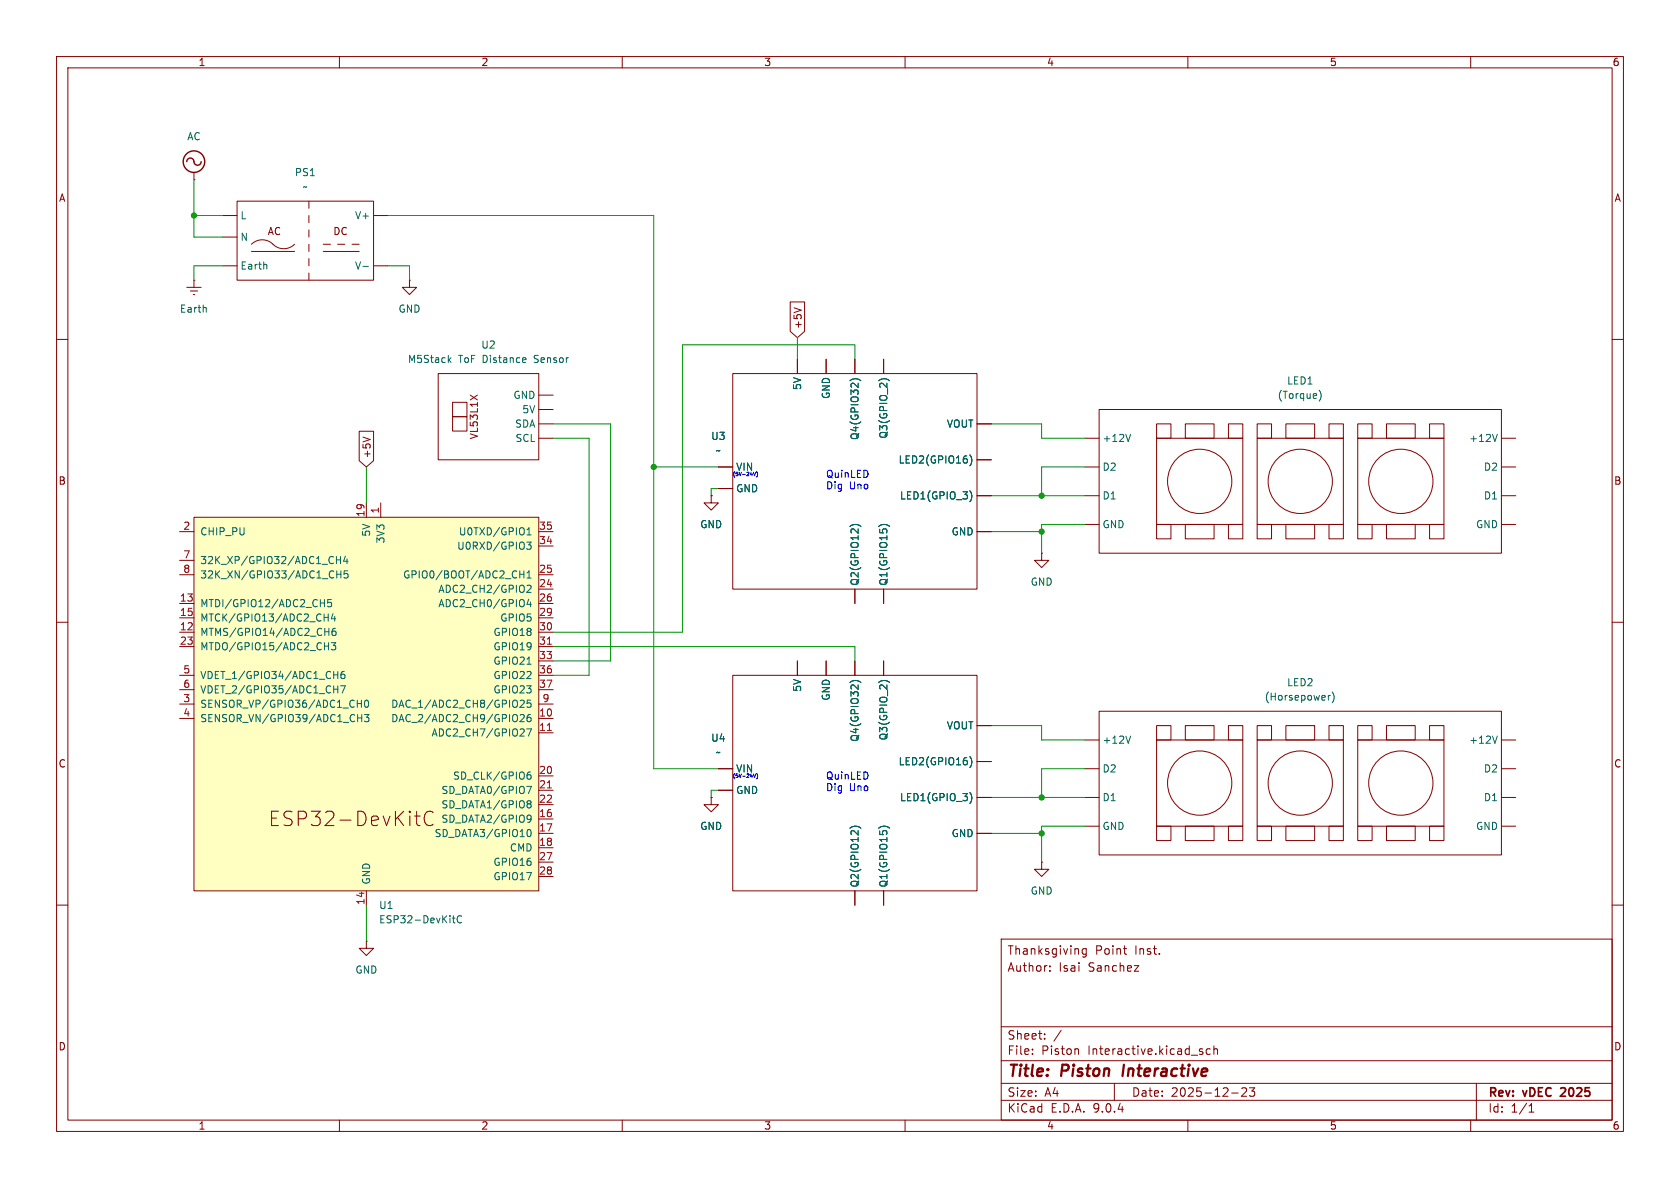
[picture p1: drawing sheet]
<svg xmlns="http://www.w3.org/2000/svg" width="297mm" height="210mm" viewBox="0 0 297 210" stroke-linecap="round" stroke-linejoin="round" font-family="sans-serif">
<g fill="none" stroke="#840000" stroke-width=".18">
<path d="M10 10h277v190h-277zM12 12h273v186h-273zM60 10v2M110 10v2M160 10v2M210 10v2M260 10v2M34.3 31.8h.1M34.3 30.5v1.3M39.4 38.1h2.5M41.9 35.6h24.1v13.9h-24.1zM54.6 35.6v1.2"/>
<path d="M54.6 38.1v1.3M66 38.1h2.6M33 50.8h2.6M33.7 51.4h1.2M34.2 52.1h.2M34.3 49.5h.1M34.3 49.5v1.3M39.4 41.9h2.5M39.4 47h2.5M44.4 43.2a2.81 2.81 0 0 1 4.2 .3 2.69 2.69 0 0 0 3.5-.3M44.4 44.5h7.7M54.6 40.6v1.3"/>
<path d="M54.6 43.2v1.3M54.6 45.7v1.3M54.6 48.3v1.2M57.1 44.5h6.4M57.1 43.2h1.3M59.7 43.2h1.3M62.2 43.2h1.3M66 47h2.6M72.4 49.5v1.3h1.3l-1.3 1.3-1.3-1.3h1.3M72.4 49.5h.1M10 60h2M77.5 66h17.7v15.3h-17.7z"/>
<path d="M80 73.7h2.5v2.5h-2.5zM80 71.1h2.5v2.6h-2.5zM83.1 69.9l1.3 .8M84.4 69.9l-1.3 .8M95.2 74.9h2.6M95.2 77.5h2.6M95.2 72.4h2.6M95.2 69.9h2.6M129.5 66h43.2v38.1h-43.2zM141 63.5v2.5M146 63.5v2.5M151.1 63.5v2.5"/>
<path d="M156.2 63.5v2.5M172.7 74.9h2.6M191.8 77.5h2.5M194.3 72.4h71.1v25.4h-71.1zM204.5 77.5h15.2v15.2h-15.2zM204.5 74.9h2.5v2.6h-2.5zM209.5 74.9h5.1v2.6h-5.1zM217.2 74.9h2.5v2.6h-2.5zM222.2 77.5h15.3v15.2h-15.3zM222.2 74.9h2.6v2.6h-2.6zM227.3 74.9h5.1v2.6h-5.1zM234.9 74.9h2.6v2.6h-2.6z"/>
<path d="M240 77.5h15.3v15.2h-15.3zM240 74.9h2.6v2.6h-2.6zM245.1 74.9h5.1v2.6h-5.1zM252.7 74.9h2.6v2.6h-2.6zM265.4 77.5h2.6M285 60h2M125.7 87.6v1.3h1.3l-1.3 1.3-1.2-1.3h1.2M125.7 87.6h.1M127 82.6h2.5M127 86.4h2.5M172.7 81.3h2.6M172.7 87.6h2.6"/>
<path d="M172.7 94h2.6M184.1 97.8v1.3h1.3l-1.3 1.2-1.2-1.2h1.2M184.1 97.8h.1M191.8 82.6h2.5M191.8 87.6h2.5M191.8 92.7h2.5M204.5 92.7h2.5v2.6h-2.5zM209.5 92.7h5.1v2.6h-5.1zM217.2 92.7h2.5v2.6h-2.5zM222.2 92.7h2.6v2.6h-2.6zM227.3 92.7h5.1v2.6h-5.1zM234.9 92.7h2.6v2.6h-2.6z"/>
<path d="M240 92.7h2.6v2.6h-2.6zM245.1 92.7h5.1v2.6h-5.1zM252.7 92.7h2.6v2.6h-2.6zM265.4 82.6h2.6M265.4 87.6h2.6M265.4 92.7h2.6M10 110h2M129.5 119.4h43.2v38.1h-43.2zM141 116.8v2.6M146 116.8v2.6M151.1 104.1v2.6M151.1 116.8v2.6"/>
<path d="M156.2 104.1v2.6M156.2 116.8v2.6M285 110h2M127 135.9h2.5M127 139.7h2.5M172.7 128.3h2.6M172.7 134.6h2.6M191.8 135.9h2.5M191.8 130.8h2.5M194.3 125.7h71.1v25.4h-71.1zM204.5 130.8h15.2v15.3h-15.2zM204.5 128.3h2.5v2.5h-2.5z"/>
<path d="M209.5 128.3h5.1v2.5h-5.1zM217.2 128.3h2.5v2.5h-2.5zM222.2 130.8h15.3v15.3h-15.3zM222.2 128.3h2.6v2.5h-2.6zM227.3 128.3h5.1v2.5h-5.1zM234.9 128.3h2.6v2.5h-2.6zM240 130.8h15.3v15.3h-15.3zM240 128.3h2.6v2.5h-2.6zM245.1 128.3h5.1v2.5h-5.1zM252.7 128.3h2.6v2.5h-2.6zM265.4 135.9h2.6M265.4 130.8h2.6"/>
<path d="M125.7 141v1.2h1.3l-1.3 1.3-1.2-1.3h1.2M125.7 141h.1M151.1 157.5v2.5M156.2 157.5v2.5M172.7 141h2.6M172.7 147.3h2.6M184.1 152.4v1.3h1.3l-1.3 1.2-1.2-1.2h1.2M184.1 152.4h.1M191.8 141h2.5M191.8 146.1h2.5M204.5 146.1h2.5v2.5h-2.5zM209.5 146.1h5.1v2.5h-5.1z"/>
<path d="M217.2 146.1h2.5v2.5h-2.5zM222.2 146.1h2.6v2.5h-2.6zM227.3 146.1h5.1v2.5h-5.1zM234.9 146.1h2.6v2.5h-2.6zM240 146.1h2.6v2.5h-2.6zM245.1 146.1h5.1v2.5h-5.1zM252.7 146.1h2.6v2.5h-2.6zM265.4 141h2.6M265.4 146.1h2.6M10 160h2M64.8 166.4v1.2h1.2l-1.2 1.3-1.3-1.3h1.3M64.8 166.4h.1"/>
<path d="M177 166h108v32h-108zM185.6 171.6v.1M185.6 170.8v.1M192 167.7v1.2l-.3 .3-.3-.1M192 167.8l-.4-.1-.3 .3v.4l.2 .2h.5M198.6 167.7h.6M199 168.7h.2M200.5 170.7h.8l-.8 1h.8M285 160h2M60 198v2M110 198v2M160 198v2"/>
<path d="M177 194.5h108M177 191.5h108M177 187.5h108M177 181.5h108M182.5 186.3v.1M182.5 185.5v.1M184.7 183.6v.1M184.7 182.8v.1M187.6 182.1l-1.3 2M190.5 185.4l.2 .2v.8M197 191.5v3M210 198v2"/>
<path d="M212.5 185.9l.2 .2-.2 .3M212.5 185.4l.1 .1M214 185.5l-.5-.1-.3 .3v.4l.2 .2h.6M214.6 185.5l.2-.1 .4 .1v.9M214.6 184.9v1.5M217.7 193.2h1.2M219.5 192.4l.6-.1 .2 .1 .1 .3-.9 1.1h.9M220.9 192.3h.9l-.5 .6 .4 .1v.7l-.2 .1h-.4l-.2-.1M260 198v2M261 191.5v6.5M270.3 196.6h.9M270.3 195.5l.4-.4v1.5"/>
<circle cx="212.1" cy="85.1" r="5.7"/>
<circle cx="229.9" cy="85.1" r="5.7"/>
<circle cx="247.6" cy="85.1" r="5.7"/>
<circle cx="212.1" cy="138.4" r="5.7"/>
<circle cx="229.9" cy="138.4" r="5.7"/>
<circle cx="247.6" cy="138.4" r="5.7"/>
</g>
<path d="M276 192.4h-.1M276.7 192.9l-.9 .9h1" fill="none" stroke="#840000" stroke-width=".3"/>
<path d="M198.7 188.2l-.3 2" fill="none" stroke="#840000" stroke-width=".4"/>
<g fill="none" stroke="#00f" stroke-width=".18">
<path d="M133.2 83.5l.2 .6 .2-.6M133.8 83.4l.1 .4-.1 .5M146.3 83.3l.3-.2a.43 .43 0 0 1 .5 .4v.5a.42 .42 0 0 1-.4 .4 .42 .42 0 0 1-.4-.4zM146.4 85.2a.64 .64 0 0 1 .7 .6 .64 .64 0 0 1-.7 .6zM146.5 84.1l.7 .4M147.6 85.2v.1M147.6 85.6v.8M147.7 83.5v.8l.3 .1 .2-.1M148.2 83.5v.9M148.8 85.6v1l-.3 .3-.3-.1M148.8 85.7l-.4-.1-.2 .2 .1 .6h.5M148.8 83.1v.1"/>
<path d="M148.8 83.5v.9M149.4 83.5v.9M149.4 83.7l.2-.2 .3 .1 .1 .8M150.3 85.2v1l.3 .2h.3l.2-.2v-1M150.6 83.1v1.3h.6M151.6 83.7h.4M151.7 85.6v.8M151.7 85.7l.2-.1 .3 .1v.7M152.2 83.1h-.6v1.3h.6M152.7 83.1a.64 .64 0 0 1 .8 .7 .64 .64 0 0 1-.8 .6zM152.8 85.7l.2-.1 .4 .1v.5l-.1 .2h-.3l-.2-.1zM133.2 136.8l.2 .6 .2-.6"/>
<path d="M133.8 136.7l.1 .4-.1 .6M146.3 136.6l.3-.1a.43 .43 0 0 1 .5 .4v.4a.42 .42 0 0 1-.4 .5 .42 .42 0 0 1-.4-.5zM146.4 138.5a.64 .64 0 0 1 .7 .6 .64 .64 0 0 1-.7 .7zM146.5 137.4l.7 .5M147.6 138.5v.1M147.6 138.9v.9M147.7 136.9v.8h.3l.2-.1M148.2 136.9v.8M148.8 139l-.4-.1-.2 .3 .1 .5h.5M148.8 138.9v1.1l-.3 .2-.3-.1M148.8 136.5v.1M148.8 136.9v.8"/>
<path d="M149.4 136.9v.8M149.4 137l.2-.1h.3l.1 .8M150.3 138.5v1l.3 .3 .3-.1 .2-.2v-1M150.6 136.5v1.2h.6M151.6 137.1h.4M151.7 139.1l.2-.2 .3 .1v.8M151.7 138.9v.9M152.2 136.5h-.6v1.2h.6M152.7 136.5a.64 .64 0 0 1 .8 .6 .64 .64 0 0 1-.8 .6zM152.8 139.1l.2-.2 .4 .2v.4l-.1 .2-.3 .1-.2-.1z"/>
</g>
<g fill="none" stroke="#006464" stroke-width=".18">
<path d="M36.4 54.4l.1 .8M47.1 46.8l.1 .8M64.2 47.1h.9M79.4 63.6l.3 .5M79.7 63.2l-.4 .5M92.8 63.2l.2 .3-.6 .2M92.9 64l-.1 .1M150.3 67.3a1.46 1.46 0 0 1 1.9 0M155.4 67.3a1.49 1.49 0 0 1 1.8 0M199.9 76.8l-.4 1.2M233.2 69a1.46 1.46 0 0 1 0 1.9M264.7 76.8l-.4 1.2"/>
<path d="M150.3 93.1a1.46 1.46 0 0 1 1.9 0M155.3 93.1a1.46 1.46 0 0 1 2 0M171.4 80.4a1.46 1.46 0 0 1 0 1.9M171.4 86.8a1.46 1.46 0 0 1 0 1.9M150.3 120.7a1.46 1.46 0 0 1 1.9 0M155.4 120.6a1.49 1.49 0 0 1 1.8 0M171.4 133.7a1.46 1.46 0 0 1 0 2M199.9 130.1l-.4 1.3M234.8 122.9v.9M235.2 122.9l-.4 .3M235.5 122.3a1.46 1.46 0 0 1 0 2M264.7 130.1l-.4 1.3"/>
<path d="M150.3 146.4a1.46 1.46 0 0 1 1.9 0M155.3 146.4a1.46 1.46 0 0 1 2 0M171.4 140.1a1.46 1.46 0 0 1 0 1.9"/>
</g>
<g fill="none" stroke="#840000" stroke-width=".25">
<path d="M33 28.6a.67 .67 0 0 1 .8-.6 .67 .67 0 0 1 .5 .8 .64 .64 0 0 0 .7 .4 .64 .64 0 0 0 .6-.6"/>
<circle cx="34.3" cy="28.6" r="1.9"/>
</g>
<path d="M34.3 91.4h60.9v66.1h-60.9z" fill="#ffffc2"/>
<g fill="none" stroke="#840000" stroke-width=".18">
<path d="M139.7 53.4h2.5v5.2l-1.2 1.1-1.3-1.1zM140.4 54.4l1.2 .4M63.5 76.2h2.5v5.2l-1.2 1.2-1.3-1.2zM64.2 77.3l1.2 .4M141 63.5v2.5M146 63.5v2.5M151.1 63.5v2.5M156.2 63.5v2.5M172.7 74.9h2.6M31.7 94h2.6M31.7 99.1h2.6M34.3 91.4h60.9v66.1h-60.9z"/>
<path d="M64.8 88.9v2.5M67.3 88.9v2.5M95.2 94h2.6M95.2 96.5h2.6M125.7 87.6h.1M127 82.6h2.5M127 86.4h2.5M172.7 94h2.6M172.7 81.3h2.6M172.7 87.6h2.6M31.7 101.6h2.6M31.7 106.7h2.6"/>
<path d="M31.7 109.2h2.6M31.7 111.8h2.6M31.7 114.3h2.6M31.7 119.4h2.6M95.2 101.6h2.6M95.2 106.7h2.6M95.2 109.2h2.6M95.2 111.8h2.6M95.2 114.3h2.6M95.2 119.4h2.6M95.2 104.1h2.6M95.2 116.8h2.6"/>
<path d="M141 116.8v2.6M146 116.8v2.6M151.1 104.1v2.6M151.1 116.8v2.6M156.2 104.1v2.6M156.2 116.8v2.6M31.7 121.9h2.6M31.7 124.5h2.6M31.7 127h2.6M95.2 121.9h2.6M95.2 124.5h2.6M95.2 127h2.6"/>
<path d="M95.2 129.5h2.6M95.2 137.2h2.6M95.2 139.7h2.6M127 139.7h2.5M127 135.9h2.5M172.7 128.3h2.6M172.7 134.6h2.6M64.8 157.5v2.5M73.3 144.3h1M73.7 145.6l.1 .2 .5 .1M76.6 143.6a.95 .95 0 0 0-1.1-.1 .95 .95 0 0 0-.5 1 1.08 1.08 0 0 0 .3 1.1 1.08 1.08 0 0 0 1.1 .2l.2-.1M95.2 142.2h2.6"/>
<path d="M95.2 144.8h2.6M95.2 147.3h2.6M95.2 149.9h2.6M95.2 152.4h2.6M95.2 154.9h2.6M125.7 141h.1M151.1 157.5v2.5M156.2 157.5v2.5M172.7 147.3h2.6M172.7 141h2.6"/>
</g>
<g fill="none" stroke="#006464" stroke-width=".18">
<path d="M150.3 67.3a1.46 1.46 0 0 1 1.9 0M155.4 67.3a1.49 1.49 0 0 1 1.8 0M59.5 98.4v1.2M59.5 99h.7M60.2 98.4v1.2M61 98.3l-.3 .9h.8M61.4 98.8v.8M93.1 95.8h.8l-.4 .5 .3 .1v.6l-.2 .1-.4-.1M93.2 94.6h.7M93.2 93.7l.3-.4v1.3M150.3 93.1a1.46 1.46 0 0 1 1.9 0M155.3 93.1a1.46 1.46 0 0 1 2 0"/>
<path d="M171.4 80.4a1.46 1.46 0 0 1 0 1.9M171.4 86.8a1.46 1.46 0 0 1 0 1.9M56.6 106.6h.8M57.3 109.1h.7M57.4 106v1.3M57.4 114.2h.7M57.4 111.7h.7M58 108.5v1.3M58.1 113.6v1.3M58.1 111.1v1.2M58.6 106h-.6l-.1 .6 .2-.1h.4l.1 .2v.4l-.2 .2-.5-.2M58.6 113.6h.8l-.5 .5 .4 .1v.6l-.2 .1-.5-.1"/>
<path d="M58.9 108.5l-.3 .9h.8M59 119.3h.7M59.2 109v.8M59.3 111.1h-.4a.86 .86 0 0 0 0 1.2l.5-.1v-.4l-.2-.2h-.3l-.2 .2M59.5 100.9v1.3M59.5 101.5h.8M59.7 118.7v1.3M60.3 100.9v1.3M60.9 118.7l-.4 .1a.86 .86 0 0 0 0 1.2l.4-.2 .1-.4-.3-.2h-.2l-.2 .2M61.5 100.9h-.6l-.1 .6 .2-.1 .4 .1 .1 .1v.5l-.2 .1-.5-.1M91.9 101.5h.7M92.6 100.9v1.3"/>
<path d="M93.2 102.2h.7M93.2 101.3l.3-.4v1.3M93.2 103.6l.4-.2 .3 .4-.8 .9h.8M93.2 117.4h.7M93.5 105.9l-.3 .9h.8M93.8 106.4v.9M59 121.8h.7M59.7 121.2v1.3M60.2 121.2h.8l-.5 1.3M63.2 124.4h.7M63.2 126.9h.8M63.9 123.8v1.2"/>
<path d="M64 126.3v1.3M64.4 126.3h.8l-.4 .5 .4 .1v.6l-.2 .1-.6-.1M64.6 123.8h.1a.68 .68 0 0 1 .5 .6 .68 .68 0 0 1-.5 .6 .84 .84 0 0 1-.1-1.2zM92 123.9l.4-.1 .3 .3-.8 .9h.8M92 126.4l.4-.1 .3 .4-.8 .9h.8M93.1 128.8h.9l-.6 1.3M93.1 139h.9l-.6 1.3M93.3 137h.3l.3 .2-.1 .5h-.5M93.8 126.3l-.4 .1a.86 .86 0 0 0 0 1.2l.4-.1 .1-.5-.3-.2-.3 .1-.1 .1M93.8 136.5h-.4l-.2 .3M93.8 123.8h-.6v.6l.1-.1h.5l.1 .2-.1 .4-.2 .1-.4-.1M150.3 120.7a1.46 1.46 0 0 1 1.9 0"/>
<path d="M155.4 120.6a1.49 1.49 0 0 1 1.8 0M171.4 133.7a1.46 1.46 0 0 1 0 2M93.3 146.8l.2-.2a.68 .68 0 0 1 .4 .7 .68 .68 0 0 1-.4 .6l-.2-.1M93.4 141.5h.2l.3 .3-.3 .3M93.4 144.1l.4 .1a.84 .84 0 0 1-.3 1.2M93.4 142.1h.2M93.6 142.1l.3 .2v.3l-.1 .2h-.4M93.9 144.6l-.3 .3h-.2M150.3 146.4a1.46 1.46 0 0 1 1.9 0M155.3 146.4a1.46 1.46 0 0 1 2 0M171.4 140.1a1.46 1.46 0 0 1 0 1.9M80 162.3h.5"/>
<path d="M80.1 161.9v1.1l.4 .1M81.6 162a.6 .6 0 0 0-.8 .4 .6 .6 0 0 0 .6 .7l.2-.1"/>
</g>
<path d="M96.8 113.9h.7M96.8 129.1h.7M96.8 139.3h.7" fill="none" stroke="#a90000" stroke-width=".18"/>
<g fill="none" stroke="#009600" stroke-width=".18">
<path d="M34.3 31.8v10.1h5.1M34.3 38.1h5.1M68.6 38.1h47v97.8h11.4M39.4 47h-5.1v2.5M68.6 47h3.8v2.5M141 59.7v3.8M97.8 77.5h6.3v41.9h-6.3M97.8 74.9h10.1v41.9h-10.1M151.1 63.5v-2.5h-30.5v50.8h-22.8M175.3 74.9h8.8v2.6h7.7M64.8 82.6v6.3M115.6 82.6h11.4"/>
<path d="M127 86.4h-1.3v1.2M175.3 87.6h16.5M175.3 94h8.8M191.8 82.6h-7.7v5M191.8 92.7h-7.7v5.1M97.8 114.3h53.3v2.5M127 139.7h-1.3v1.3M175.3 128.3h8.8v2.5h7.7M191.8 135.9h-7.7v5.1M175.3 141h16.5M175.3 147.3h8.8M191.8 146.1h-7.7v6.3"/>
<path d="M64.8 160v6.4"/>
</g>
<g fill="#009600" stroke="#009600" stroke-width=".18">
<circle cx="34.3" cy="38.1" r=".46"/>
<circle cx="115.6" cy="82.6" r=".46"/>
<circle cx="184.1" cy="141" r=".46"/>
<circle cx="184.1" cy="147.3" r=".46"/>
<circle cx="184.1" cy="87.6" r=".46"/>
<circle cx="184.1" cy="94" r=".46"/>
</g>
<text font-size="3.5" fill="#840000" x="47.4" y="146.3">ESP32-DevKitC</text>
<g font-size="2.8" fill="#840000">
<text x="178" y="190.9">Title:</text>
<text x="187.7" y="190.9">Piston</text>
<text x="199.3" y="190.9">Interactive</text>
</g>
<g font-size="2.1" fill="#840000">
<text x="178" y="172">Author:</text>
<text x="178" y="169">Thanksgiving</text>
<text x="187.2" y="172">Isai</text>
<text x="192.5" y="172">Sanchez</text>
<text x="193.6" y="169">Point</text>
<text x="200.7" y="169">Inst.</text>
<text x="178" y="184">Sheet:</text>
<text x="178" y="186.7">File:</text>
<text x="184.1" y="186.7">Piston</text>
<text x="192.4" y="186.7">Interactive.kicad_sch</text>
<text x="178" y="196.9">KiCad</text>
<text x="178" y="194.1">Size:</text>
<text x="184.7" y="194.1">A4</text>
<text x="185.7" y="196.9">E.D.A.</text>
<text x="193.3" y="196.9">9.0.4</text>
<text x="200" y="194.1">Date:</text>
<text x="207" y="194.1">2025-12-23</text>
<text x="263" y="194.3">Rev:</text>
<text x="263" y="196.9">Id:</text>
<text x="267.1" y="196.9">1/1</text>
<text x="269.4" y="194.3">vDEC</text>
<text x="276.6" y="194.3">2025</text>
</g>
<g font-size="1.8" fill="#840000">
<text x="35" y="11.9">1</text>
<text x="85" y="11.9">2</text>
<text x="135" y="11.9">3</text>
<text x="185" y="11.9">4</text>
<text x="235" y="11.9">5</text>
<text x="285" y="11.9">6</text>
<text x="10.3" y="35.9">A</text>
<text x="285.3" y="35.9">A</text>
<text x="47.2" y="41.8">AC</text>
<text x="58.8" y="41.8">DC</text>
<text x="141.9" y="58.3" transform="rotate(-90 141.9 58.3)">+5V</text>
<text x="84.7" y="77.8" transform="rotate(-90 84.7 77.8)">VL53L1X</text>
<text x="65.7" y="81.1" transform="rotate(-90 65.7 81.1)">+5V</text>
<text x="10.3" y="85.9">B</text>
<text x="285.3" y="85.9">B</text>
<text x="10.3" y="135.9">C</text>
<text x="285.3" y="135.9">C</text>
<text x="10.3" y="185.9">D</text>
<text x="285.3" y="185.9">D</text>
<text x="35" y="199.9">1</text>
<text x="85" y="199.9">2</text>
<text x="135" y="199.9">3</text>
<text x="185" y="199.9">4</text>
<text x="235" y="199.9">5</text>
<text x="285" y="199.9">6</text>
</g>
<g font-size="1.8" fill="#006464">
<text x="33" y="25">AC</text>
<text x="52" y="31.3">PS1</text>
<text x="53.4" y="33.9">~</text>
<text x="42.4" y="39">L</text>
<text x="62.7" y="39">V+</text>
<text x="42.4" y="42.8">N</text>
<text x="42.4" y="47.9">Earth</text>
<text x="62.7" y="47.9">V-</text>
<text x="31.7" y="55.5">Earth</text>
<text x="70.4" y="55.5">GND</text>
<text x="72" y="64.4">M5Stack</text>
<text x="81" y="64.4">ToF Distance</text>
<text x="85" y="61.8">U2</text>
<text x="94.7" y="64.4">Sensor</text>
<text x="90.7" y="70.7">GND</text>
<text x="141.8" y="69" transform="rotate(-90 141.8 69)">5V</text>
<text x="146.9" y="70.6" transform="rotate(-90 146.9 70.6)">GND</text>
<text x="225.8" y="70.7">(Torque)</text>
<text x="227.4" y="68.2">LED1</text>
<text x="91" y="75.8">SDA</text>
<text x="92.2" y="73.3">5V</text>
<text x="125.6" y="78">U3</text>
<text x="152" y="77.9" transform="rotate(-90 152 77.9)">Q4(GPIO32)</text>
<text x="157.1" y="77.6" transform="rotate(-90 157.1 77.6)">Q3(GPIO_2)</text>
<text x="167.3" y="75.8">VOUT</text>
<text x="91" y="78.3">SCL</text>
<text x="126.4" y="80.5">~</text>
<text x="130" y="83.4">VIN</text>
<text x="158.8" y="82.1">LED2(GPIO16)</text>
<text x="194.8" y="83.4">D2</text>
<text x="194.8" y="78.3">+12V</text>
<text x="259.6" y="78.3">+12V</text>
<text x="262.2" y="83.4">D2</text>
<text x="130" y="87.2">GND</text>
<text x="159" y="88.5">LED1(GPIO_3)</text>
<text x="194.8" y="88.5">D1</text>
<text x="262.2" y="88.5">D1</text>
<text x="35.3" y="94.8">CHIP_PU</text>
<text x="65.6" y="95" transform="rotate(-90 65.6 95)">5V</text>
<text x="81" y="94.8">U0TXD/GPIO1</text>
<text x="123.7" y="93.6">GND</text>
<text x="168.1" y="94.8">GND</text>
<text x="194.8" y="93.6">GND</text>
<text x="260.8" y="93.6">GND</text>
<text x="35.3" y="99.9">32K_XP/GPIO32/ADC1_CH4</text>
<text x="68.2" y="96.2" transform="rotate(-90 68.2 96.2)">3V3</text>
<text x="80.7" y="97.4">U0RXD/GPIO3</text>
<text x="35.3" y="102.5">32K_XN/GPIO33/ADC1_CH5</text>
<text x="35.3" y="107.5">MTDI/GPIO12/ADC2_CH5</text>
<text x="71.2" y="102.5">GPIO0/BOOT/ADC2_CH1</text>
<text x="77.4" y="105">ADC2_CH2/GPIO2</text>
<text x="77.4" y="107.5">ADC2_CH0/GPIO4</text>
<text x="152" y="103.6" transform="rotate(-90 152 103.6)">Q2(GPIO12)</text>
<text x="157.1" y="103.6" transform="rotate(-90 157.1 103.6)">Q1(GPIO15)</text>
<text x="182.1" y="103.7">GND</text>
<text x="35.3" y="110.1">MTCK/GPIO13/ADC2_CH4</text>
<text x="35.3" y="112.6">MTMS/GPIO14/ADC2_CH6</text>
<text x="87.1" y="112.6">GPIO18</text>
<text x="88.3" y="110.1">GPIO5</text>
<text x="35.3" y="115.2">MTDO/GPIO15/ADC2_CH3</text>
<text x="87.1" y="115.2">GPIO19</text>
<text x="87.1" y="117.7">GPIO21</text>
<text x="35.3" y="120.2">VDET_1/GPIO34/ADC1_CH6</text>
<text x="35.3" y="122.8">VDET_2/GPIO35/ADC1_CH7</text>
<text x="35.3" y="125.3">SENSOR_VP/GPIO36/ADC1_CH0</text>
<text x="69.1" y="125.3">DAC_1/ADC2_CH8/GPIO25</text>
<text x="87.1" y="120.2">GPIO22</text>
<text x="87.1" y="122.8">GPIO23</text>
<text x="141.8" y="122.4" transform="rotate(-90 141.8 122.4)">5V</text>
<text x="146.9" y="124" transform="rotate(-90 146.9 124)">GND</text>
<text x="223.5" y="124.1">(Horsepower)</text>
<text x="227.4" y="121.5">LED2</text>
<text x="35.3" y="127.9">SENSOR_VN/GPIO39/ADC1_CH3</text>
<text x="69.1" y="127.9">DAC_2/ADC2_CH9/GPIO26</text>
<text x="76.2" y="130.4">ADC2_CH7/GPIO27</text>
<text x="125.6" y="131.3">U4</text>
<text x="152" y="131.2" transform="rotate(-90 152 131.2)">Q4(GPIO32)</text>
<text x="157.1" y="131" transform="rotate(-90 157.1 131)">Q3(GPIO_2)</text>
<text x="167.3" y="129.1">VOUT</text>
<text x="194.8" y="131.7">+12V</text>
<text x="259.6" y="131.7">+12V</text>
<text x="126.4" y="133.8">~</text>
<text x="130" y="136.8">VIN</text>
<text x="158.8" y="135.5">LED2(GPIO16)</text>
<text x="194.8" y="136.8">D2</text>
<text x="262.2" y="136.8">D2</text>
<text x="77.9" y="140.6">SD_DATA0/GPIO7</text>
<text x="77.9" y="143.1">SD_DATA1/GPIO8</text>
<text x="80" y="138">SD_CLK/GPIO6</text>
<text x="130" y="140.6">GND</text>
<text x="159" y="141.8">LED1(GPIO_3)</text>
<text x="194.8" y="141.8">D1</text>
<text x="262.2" y="141.8">D1</text>
<text x="76.7" y="148.2">SD_DATA3/GPIO10</text>
<text x="77.9" y="145.6">SD_DATA2/GPIO9</text>
<text x="123.7" y="146.9">GND</text>
<text x="168.1" y="148.2">GND</text>
<text x="194.8" y="146.9">GND</text>
<text x="260.8" y="146.9">GND</text>
<text x="87.1" y="153.3">GPIO16</text>
<text x="87.1" y="155.8">GPIO17</text>
<text x="90" y="150.7">CMD</text>
<text x="65.6" y="156.5" transform="rotate(-90 65.6 156.5)">GND</text>
<text x="66.9" y="160.9">U1</text>
<text x="152" y="157" transform="rotate(-90 152 157)">Q2(GPIO12)</text>
<text x="157.1" y="157" transform="rotate(-90 157.1 157)">Q1(GPIO15)</text>
<text x="182.1" y="158.3">GND</text>
<text x="66.9" y="163.4">ESP32-DevKitC</text>
<text x="62.7" y="172.3">GND</text>
</g>
<g font-size="1.8" fill="#a90000">
<text x="32.3" y="93.7">2</text>
<text x="64.5" y="91.5" transform="rotate(-90 64.5 91.5)">19</text>
<text x="67.1" y="90.9" transform="rotate(-90 67.1 90.9)">1</text>
<text x="95.2" y="93.7">35</text>
<text x="32.3" y="98.8">7</text>
<text x="32.3" y="101.3">8</text>
<text x="95.2" y="96.3">34</text>
<text x="95.2" y="101.3">25</text>
<text x="31.7" y="106.4">13</text>
<text x="95.2" y="103.9">24</text>
<text x="95.2" y="106.4">26</text>
<text x="31.7" y="109">15</text>
<text x="31.7" y="111.5">12</text>
<text x="95.2" y="109">29</text>
<text x="95.2" y="111.5">30</text>
<text x="31.7" y="114">23</text>
<text x="32.3" y="119.1">5</text>
<text x="95.2" y="114">31</text>
<text x="95.2" y="116.6">33</text>
<text x="95.2" y="119.1">36</text>
<text x="32.3" y="121.7">6</text>
<text x="32.3" y="124.2">3</text>
<text x="95.2" y="121.7">37</text>
<text x="95.8" y="124.2">9</text>
<text x="32.3" y="126.7">4</text>
<text x="95.2" y="126.7">10</text>
<text x="95.2" y="129.3">11</text>
<text x="95.2" y="136.9">20</text>
<text x="95.2" y="139.4">21</text>
<text x="95.2" y="142">22</text>
<text x="95.2" y="144.5">16</text>
<text x="95.2" y="147.1">17</text>
<text x="95.2" y="149.6">18</text>
<text x="95.2" y="152.1">27</text>
<text x="95.2" y="154.7">28</text>
<text x="64.5" y="160.1" transform="rotate(-90 64.5 160.1)">14</text>
</g>
<g font-size=".9" fill="#00f">
<text x="129.4" y="84.4">(5V-24V)</text>
<text x="129.4" y="137.7">(5V-24V)</text>
</g>
</svg>
